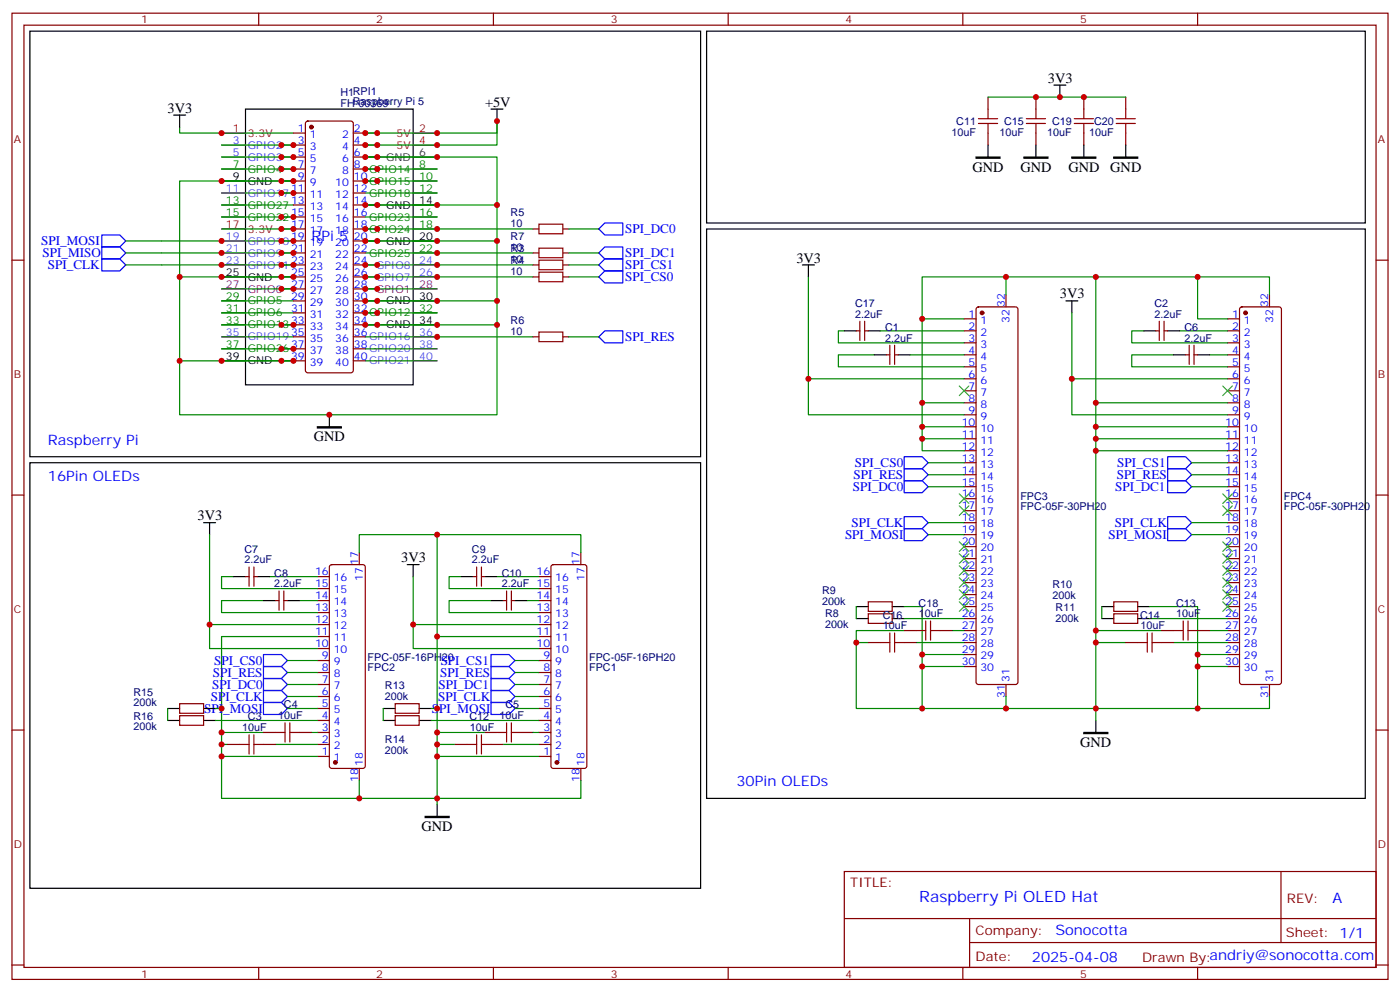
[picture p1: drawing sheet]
<svg xmlns="http://www.w3.org/2000/svg" width="412mm" height="292mm" viewBox="0 0 412 292" stroke-linecap="round" stroke-linejoin="round" font-family="sans-serif">
<g fill="none" stroke="#870000" stroke-width=".35">
<path d="M3.5 3.9h405.4v284.3h-405.4zM7.1 7.4h398.2v277.3h-398.2zM76.2 3.9v3.5M145.3 3.9v3.5M214.5 3.9v3.5M283.6 3.9v3.5M352.8 3.9v3.5M86.4 39.2h3.6M90.2 35.8l.5-.2h12.7l.5 .2 .2 .5v72.7l-.3 .5-.4 .2h-12.7l-.5-.2-.2-.5v-72.7zM104.1 39.2h3.5M291 28.6v3.5M291 39.2v3.5"/>
<path d="M305.2 28.6v3.5M305.2 39.2v3.5M319.3 28.6v3.5M319.3 39.2v3.5M331.6 28.6v3.5M331.6 39.2v3.5M86.4 42.7h3.6M86.4 46.2h3.6M86.4 49.7h3.6M86.4 53.3h3.6M86.4 56.8h3.6M104.1 42.7h3.5"/>
<path d="M104.1 46.2h3.5M104.1 49.7h3.5M104.1 53.3h3.5M104.1 56.8h3.5M3.5 76.6h3.6M86.4 60.3h3.6M86.4 63.9h3.6M86.4 67.4h3.6M86.4 78h3.6M86.4 70.9h3.6M86.4 74.4h3.6M104.1 60.3h3.5"/>
<path d="M104.1 63.9h3.5M104.1 67.4h3.5M104.1 78h3.5M104.1 70.9h3.5M104.1 74.4h3.5M157 67.4h1.7M157 78h1.7M157 74.4h1.7M158.7 76.6h7.1v2.8h-7.1zM158.7 66h7.1v2.8h-7.1zM158.7 73h7.1v2.8h-7.1zM165.8 67.4h1.8"/>
<path d="M165.8 78h1.8M165.8 74.4h1.8M405.3 76.6h3.6M86.4 99.1h3.6M86.4 95.6h3.6M86.4 92.1h3.6M86.4 88.5h3.6M86.4 85h3.6M86.4 81.5h3.6M104.1 99.1h3.5M104.1 95.6h3.5M104.1 92.1h3.5"/>
<path d="M104.1 88.5h3.5M104.1 85h3.5M104.1 81.5h3.5M157 99.1h1.7M157 81.5h1.7M158.7 80.1h7.1v2.8h-7.1zM158.7 97.7h7.1v2.8h-7.1zM165.8 99.1h1.8M165.8 81.5h1.8M252.2 97.4h1.1M253.3 94.5v5.7M254.7 97.4h1.1"/>
<path d="M254.7 94.5v5.7M284 93.8h3.5M284 97.4h3.5M287.7 90.5l.5-.2h11l.5 .2 .2 .5v109.7l-.3 .5-.4 .2h-11l-.5-.2-.2-.5v-109.7zM296.3 86.8v3.5M340.4 97.4h1.1M341.5 94.5v5.7M342.9 97.4h1.1M342.9 94.5v5.7M361.6 93.8h3.5M361.6 97.4h3.5M365.4 90.5l.4-.2h11l.5 .2 .2 .5v109.7l-.3 .5-.4 .2h-11l-.5-.2-.2-.5v-109.7z"/>
<path d="M373.9 86.8v3.5M86.4 106.2h3.6M86.4 102.7h3.6M104.1 106.2h3.5M104.1 102.7h3.5M261.1 104.4h1M262.1 101.6v5.6M263.5 104.4h1.1M263.5 101.6v5.6M284 100.9h3.5M284 104.4h3.5M284 107.9h3.5"/>
<path d="M284 111.5h3.5M284 115h3.5M284 118.5h3.5M349.2 104.4h1.1M350.3 101.6v5.6M351.7 104.4h1.1M351.7 101.6v5.6M361.6 100.9h3.5M361.6 104.4h3.5M361.6 107.9h3.5M361.6 111.5h3.5M361.6 115h3.5"/>
<path d="M361.6 118.5h3.5M284 122.1h3.5M284 125.6h3.5M284 129.1h3.5M284 132.6h3.5M284 136.2h3.5M284 139.7h3.5M361.6 122.1h3.5M361.6 125.6h3.5M361.6 129.1h3.5M361.6 132.6h3.5M361.6 136.2h3.5"/>
<path d="M361.6 139.7h3.5M3.5 145.7h3.6M284 143.2h3.5M284 146.8h3.5M284 150.3h3.5M284 153.8h3.5M284 157.3h3.5M361.6 143.2h3.5M361.6 146.8h3.5M361.6 150.3h3.5M361.6 153.8h3.5M361.6 157.3h3.5"/>
<path d="M405.3 145.7h3.6M72.3 169.7h1.1M73.4 166.9v5.6M74.8 169.7h1M74.8 166.9v5.6M81.1 176.7h1.1M82.2 173.9v5.7M83.6 176.7h1.1M83.6 173.9v5.7M93.5 176.7h3.5M93.5 173.2h3.5M93.5 169.7h3.5"/>
<path d="M97.2 166.4l.5-.2h9.2l.5 .2 .2 .5v58.5l-.2 .5-.5 .2h-9.2l-.5-.2-.2-.5v-58.5zM105.8 162.6v3.6M139.3 169.7h1.1M140.4 166.9v5.6M141.8 169.7h1.1M141.8 166.9v5.6M148.2 176.7h1M149.2 173.9v5.7M150.6 176.7h1.1M150.6 173.9v5.7M158.7 176.7h3.6M158.7 173.2h3.6"/>
<path d="M158.7 169.7h3.6M162.5 166.4l.5-.2h9.2l.5 .2 .2 .5v58.5l-.3 .5-.4 .2h-9.2l-.5-.2-.2-.5v-58.5zM171.1 162.6v3.6M255.8 177.1h7v2.8h-7zM284 160.9h3.5M284 164.4h3.5M284 167.9h3.5M284 171.4h3.5M284 175h3.5M284 178.5h3.5M328.1 177.1h7v2.8h-7zM361.6 160.9h3.5"/>
<path d="M361.6 164.4h3.5M361.6 167.9h3.5M361.6 171.4h3.5M361.6 175h3.5M361.6 178.5h3.5M93.5 197.9h3.5M93.5 194.4h3.5M93.5 190.9h3.5M93.5 187.3h3.5M93.5 183.8h3.5M93.5 180.3h3.5M158.7 197.9h3.6"/>
<path d="M158.7 194.4h3.6M158.7 190.9h3.6M158.7 187.3h3.6M158.7 183.8h3.6M158.7 180.3h3.6M255.8 180.6h7v2.8h-7zM255.8 189.1h3.5M266.3 185.6h3.6M266.3 189.1h3.6M276.9 185.6h3.6M284 182h3.5M284 185.6h3.5"/>
<path d="M284 189.1h3.5M284 192.6h3.5M284 196.1h3.5M328.1 180.6h7v2.8h-7zM331.6 189.1h3.5M342.2 185.6h3.5M342.2 189.1h3.5M352.8 185.6h3.5M361.6 182h3.5M361.6 185.6h3.5M361.6 189.1h3.5M361.6 192.6h3.5"/>
<path d="M361.6 196.1h3.5M3.5 214.8h3.6M52.9 207.1h7.1v2.8h-7.1zM52.9 210.6h7.1v2.8h-7.1zM67 219.1h3.6M77.6 219.1h3.5M77.6 215.5h3.5M88.2 215.5h3.5M93.5 219.1h3.5M93.5 215.5h3.5M93.5 212h3.5M93.5 208.5h3.5"/>
<path d="M93.5 205h3.5M93.5 201.4h3.5M116.4 207.1h7.1v2.8h-7.1zM116.4 210.6h7.1v2.8h-7.1zM134.1 219.1h3.5M142.9 215.5h3.5M144.6 219.1h3.6M153.5 215.5h3.5M158.7 219.1h3.6M158.7 215.5h3.6M158.7 212h3.6M158.7 208.5h3.6"/>
<path d="M158.7 205h3.6M158.7 201.4h3.6M296.3 201.4v3.6M373.9 201.4v3.6M405.3 214.8h3.6M93.5 222.6h3.5M105.8 226.1v3.6M158.7 222.6h3.6M171.1 226.1v3.6M248.7 256.5h156.6v28.2h-156.6zM377.3 256.5v20.9M248.7 270.3h156.5"/>
<path d="M285.6 277.4h119.6M285.6 270.3v14.1M3.5 284h3.6M76.2 284.7v3.5M145.3 284.7v3.5M214.5 284.7v3.5M283.6 284.7v3.5M352.8 284.7v3.5M405.3 284h3.6"/>
</g>
<g fill="none" stroke="#000" stroke-width=".35">
<path d="M8.8 9.2h197.6v125.2h-197.6zM208.1 9.2h194.1v56.4h-194.1zM51.2 33.9h3.5M52.9 33.9v3.5M72.3 32.1h49.4v81.1h-49.4zM144.6 32.1h3.6M146.4 32.1v3.5M310.4 25h3.6M312.2 25v3.6M65.3 53.3h7M291 42.7v3.5M305.2 42.7v3.5"/>
<path d="M319.3 42.7v3.5M331.6 42.7v3.5M121.7 60.3h7.1M121.7 70.9h7.1M208.1 67.4h194.1v167.5h-194.1zM236.4 78h3.5M238.1 78v3.5M65.3 81.5h7M121.7 88.5h7.1M121.7 95.6h7.1M248.7 97.4h3.5M255.8 97.4h3.5"/>
<path d="M314 88.5h3.5M315.7 88.5v3.6M336.9 97.4h3.5M344 97.4h3.5M65.3 106.2h7M257.5 104.4h3.6M264.6 104.4h3.5M345.7 104.4h3.5M352.8 104.4h3.5M8.8 136.2h197.6v125.2h-197.6zM97 122.1v3.5M60 153.8h3.5"/>
<path d="M61.7 153.8v3.5M68.8 169.7h3.5M75.8 169.7h3.6M77.6 176.7h3.5M84.7 176.7h3.5M119.9 166.2h3.6M121.7 166.2v3.5M135.8 169.7h3.5M142.9 169.7h3.5M144.6 176.7h3.6M151.7 176.7h3.5M252.2 178.5h3.6"/>
<path d="M262.8 178.5h3.5M324.6 178.5h3.5M335.1 178.5h3.6M252.2 182h3.6M262.8 182h3.5M324.6 182h3.5M335.1 182h3.6M49.4 208.5h3.5M49.4 212h3.5M60 208.5h3.5M60 212h3.5M112.9 208.5h3.5"/>
<path d="M112.9 212h3.5M123.5 208.5h3.5M123.5 212h3.5M322.8 212v3.5M128.8 236.7v3.5"/>
</g>
<path d="M65.3 39.2h7M121.7 39.2h7.1M121.7 42.7h7.1M65.3 67.4h7" fill="none" stroke="#f00" stroke-width=".35"/>
<path d="M65.3 42.7h7M65.3 46.2h7" fill="none" stroke="#06c" stroke-width=".35"/>
<path d="M121.7 46.2h7.1" fill="none" stroke="#333" stroke-width=".35"/>
<g fill="none" stroke="#060" stroke-width=".35">
<path d="M65.3 49.7h7M121.7 49.7h7.1M121.7 53.3h7.1M121.7 56.8h7.1M65.3 60.3h7M65.3 63.9h7M121.7 63.9h7.1M121.7 67.4h7.1M121.7 74.4h7.1M65.3 88.5h7M65.3 92.1h7M65.3 95.6h7"/>
<path d="M121.7 92.1h7.1M65.3 102.7h7"/>
</g>
<path d="M65.3 56.8h7M65.3 70.9h7M65.3 74.4h7M65.3 78h7M121.7 78h7.1M65.3 99.1h7M121.7 81.5h7.1M121.7 99.1h7.1M121.7 102.7h7.1M121.7 106.2h7.1" fill="none" stroke="#90f" stroke-width=".35"/>
<path d="M65.3 85h7M121.7 85h7.1" fill="none" stroke="#609" stroke-width=".35"/>
<g fill="none" stroke="#008700" stroke-width=".35">
<path d="M52.9 37.4v1.8h33.5M107.6 39.2h38.8v-3.6v7.1h-38.8M291 28.6h40.6M65.3 53.3h21.1h-33.5v28.2h33.5h-21.1M65.3 56.8h21.1M65.3 49.7h21.1M65.3 46.2h21.1M65.3 42.7h21.1M107.6 56.8h21.2M107.6 53.3h21.2M107.6 49.7h21.2M128.8 46.2h-21.2h38.8v14.1"/>
<path d="M37 70.9h49.4h-3.5M37 74.4h49.4h-3.5M37 78h49.4h-3.5M65.3 60.3h21.1M65.3 67.4h21.1M65.3 63.9h21.1M107.6 74.4h49.4M107.6 63.9h21.2M107.6 78h49.4M111.1 67.4h-3.5h49.4M128.8 70.9h-21.2h38.8v17.6M128.8 60.3h-21.2h38.8v10.6"/>
<path d="M167.6 67.4h8.8M167.6 78h8.8M167.6 74.4h8.8M52.9 81.5v24.7h33.5h-21.1M65.3 99.1h21.1M65.3 92.1h21.1M65.3 88.5h21.1M65.3 95.6h21.1M65.3 85h21.1M107.6 85h21.2M107.6 81.5h49.4M107.6 92.1h21.2"/>
<path d="M107.6 99.1h49.4M128.8 95.6h-21.2h38.8v26.5h-93.5v-15.9M128.8 88.5h-21.2h38.8v7.1M167.6 81.5h8.8M167.6 99.1h8.8M238.1 81.5v30h45.9M248.7 97.4h-1.8v3.5h37.1M259.3 97.4h24.7M271.6 93.8v24.7h12.4M296.3 86.8v-5.3h77.6v5.3M296.3 81.5h-24.7v12.3h12.4M315.7 92.1v19.4h45.9"/>
<path d="M322.8 81.5v130.5M336.9 97.4h-3.5v3.5h28.2M347.5 97.4h14.1M352.8 81.5v12.3h8.8M65.3 102.7h21.1M107.6 102.7h21.2M107.6 106.2h21.2M238.1 111.5v10.6h45.9M257.5 104.4h-10.6v3.5h37.1M268.1 104.4h15.9M271.6 118.5v7.1h12.4M315.7 111.5v10.6h45.9"/>
<path d="M322.8 118.5h38.8M345.7 104.4h-12.3v3.5h28.2M356.3 104.4h5.3M271.6 125.6v3.5h12.4M271.6 129.1v3.5h12.4M273.4 136.2h10.6M273.4 139.7h10.6M322.8 125.6h38.8M322.8 129.1h38.8M322.8 132.6h38.8M351 136.2h10.6M351 139.7h10.6"/>
<path d="M61.7 157.3v26.5h31.8M128.8 157.3v79.4M273.4 143.2h10.6M273.4 153.8h10.6M273.4 157.3h10.6M351 143.2h10.6M351 153.8h10.6M351 157.3h10.6M68.8 169.7h-3.5v3.5h28.2M77.6 176.7h-12.3v3.6h28.2M79.4 169.7h14.1M88.2 176.7h5.3"/>
<path d="M105.8 162.6v-5.3h65.3v5.3M121.7 169.7v14.1h37M135.8 169.7h-3.5v3.5h26.4M144.6 176.7h-12.3v3.6h26.4M146.4 169.7h12.3M155.2 176.7h3.5M252.2 178.5v3.5M266.3 178.5h5.3v14.1M324.6 178.5v3.5M338.7 178.5h14.1v14.1M61.7 183.8v7.1h31.8M84.7 194.4h8.8"/>
<path d="M84.7 197.9h8.8M93.5 187.3h-28.2v47.6h40.5M121.7 183.8v7.1h37M128.8 187.3h29.9M151.7 194.4h7M151.7 197.9h7M255.8 189.1h-3.6v19.4h19.4M266.3 185.6h-14.1v3.5M266.3 182h17.7M269.9 189.1h14.1M280.5 185.6h3.5M284 196.1h-12.4v12.4h24.7"/>
<path d="M284 192.6h-12.4v3.5M322.8 189.1h8.8M322.8 185.6h19.4M338.7 182h22.9M345.7 189.1h15.9M356.3 185.6h5.3M361.6 196.1h-8.8v12.4M361.6 192.6h-8.8v3.5M49.4 208.5v3.5M63.5 208.5h1.8M63.5 212h30M65.3 219.1h1.7"/>
<path d="M65.3 215.5h12.3M81.1 219.1h12.4M84.7 201.4h8.8M84.7 208.5h8.8M84.7 205h8.8M91.7 215.5h1.8M112.9 208.5v3.5M127 208.5h1.8M127 212h31.7M128.8 219.1h5.3M128.8 215.5h14.1M148.2 219.1h10.5"/>
<path d="M151.7 201.4h7M151.7 208.5h7M151.7 205h7M157 215.5h1.7M296.3 205v3.5h77.6v-3.5M65.3 222.6h28.2M105.8 229.7v5.2h65.3v-5.2M128.8 222.6h29.9"/>
</g>
<path d="M287.5 46.2h7.1v.4h-7.1zM301.6 46.2h7.1v.4h-7.1zM315.7 46.2h7.1v.4h-7.1zM328.1 46.2h7v.4h-7zM93.5 125.6h7v.3h-7zM319.3 215.5h7v.4h-7zM125.2 240.2h7.1v.4h-7.1z" fill="#000" stroke="#000" stroke-width=".35"/>
<g fill="#870000" stroke="#870000" stroke-width=".35">
<circle cx="91.7" cy="37.4" r=".53"/>
<circle cx="164" cy="224.4" r=".53"/>
<circle cx="98.8" cy="224.4" r=".53"/>
<circle cx="289.3" cy="92.1" r=".53"/>
<circle cx="366.9" cy="92.1" r=".53"/>
</g>
<g fill="none" stroke="#00f" stroke-width=".35">
<path d="M30 69.1h5.3l1.7 1.8-1.7 1.8h-5.3zM30 72.7h5.3l1.7 1.7-1.7 1.8h-5.3zM30 76.2h5.3l1.7 1.8-1.7 1.7h-5.3zM176.4 67.4l1.8-1.8h5.2v3.5h-5.2zM176.4 78l1.8-1.8h5.2v3.5h-5.2zM176.4 74.4l1.8-1.7h5.2v3.5h-5.2zM178.2 79.7h5.2v3.6h-5.2l-1.8-1.8zM178.2 97.4h5.2v3.5h-5.2l-1.8-1.8zM266.3 134.4h5.3l1.8 1.8-1.8 1.7h-5.3zM266.3 137.9h5.3l1.8 1.8-1.8 1.8h-5.3zM344 134.4h5.2l1.8 1.8-1.8 1.7h-5.2zM344 137.9h5.2l1.8 1.8-1.8 1.8h-5.2z"/>
<path d="M266.3 141.5h5.3l1.8 1.7-1.8 1.8h-5.3zM266.3 152h5.3l1.8 1.8-1.8 1.8h-5.3zM266.3 155.6h5.3l1.8 1.7-1.8 1.8h-5.3zM344 141.5h5.2l1.8 1.7-1.8 1.8h-5.2zM344 152h5.2l1.8 1.8-1.8 1.8h-5.2zM344 155.6h5.2l1.8 1.7-1.8 1.8h-5.2zM77.6 192.6h5.3l1.8 1.8-1.8 1.7h-5.3zM77.6 196.1h5.3l1.8 1.8-1.8 1.8h-5.3zM77.6 199.7h5.3l1.8 1.7-1.8 1.8h-5.3zM144.6 192.6h5.3l1.8 1.8-1.8 1.7h-5.3zM144.6 196.1h5.3l1.8 1.8-1.8 1.8h-5.3zM144.6 199.7h5.3l1.8 1.7-1.8 1.8h-5.3z"/>
<path d="M77.6 203.2h5.3l1.8 1.8-1.8 1.7h-5.3zM77.6 206.7h5.3l1.8 1.8-1.8 1.8h-5.3zM144.6 203.2h5.3l1.8 1.8-1.8 1.7h-5.3zM144.6 206.7h5.3l1.8 1.8-1.8 1.8h-5.3z"/>
</g>
<g fill="none" stroke="#3c3" stroke-width=".35">
<path d="M282.6 113.6l2.8 2.8M285.4 113.6l-2.8 2.8M360.2 113.6l2.8 2.8M363 113.6l-2.8 2.8M282.6 145.3l2.8 2.9M282.6 148.9l2.8 2.8M282.6 159.5l2.8 2.8M285.4 145.3l-2.8 2.9M285.4 148.9l-2.8 2.8M285.4 159.5l-2.8 2.8M360.2 145.3l2.8 2.9M360.2 148.9l2.8 2.8"/>
<path d="M360.2 159.5l2.8 2.8M363 145.3l-2.8 2.9M363 148.9l-2.8 2.8M363 159.5l-2.8 2.8M282.6 163l2.8 2.8M282.6 177.1l2.8 2.8M282.6 173.6l2.8 2.8M282.6 170l2.8 2.9M282.6 166.5l2.8 2.8M285.4 163l-2.8 2.8M285.4 177.1l-2.8 2.8M285.4 173.6l-2.8 2.8"/>
<path d="M285.4 170l-2.8 2.9M285.4 166.5l-2.8 2.8M360.2 163l2.8 2.8M360.2 166.5l2.8 2.8M360.2 170l2.8 2.9M360.2 173.6l2.8 2.8M360.2 177.1l2.8 2.8M363 163l-2.8 2.8M363 166.5l-2.8 2.8M363 170l-2.8 2.9M363 173.6l-2.8 2.8M363 177.1l-2.8 2.8"/>
</g>
<g fill="none" stroke="#a10000" stroke-width=".35">
<path d="M288.2 36.3h5.7M288.2 34.9h5.7M291 32.1v2.8M291 36.3v2.9M302.3 36.3h5.7M302.3 34.9h5.7M305.2 32.1v2.8M305.2 36.3v2.9M316.4 36.3h5.7M316.4 34.9h5.7M319.3 32.1v2.8M319.3 36.3v2.9"/>
<path d="M328.8 36.3h5.6M328.8 34.9h5.6M331.6 32.1v2.8M331.6 36.3v2.9M259.3 189.1h2.8M262.1 186.3v5.6M263.5 189.1h2.8M263.5 186.3v5.6M269.9 185.6h2.8M272.7 182.7v5.7M274.1 185.6h2.8M274.1 182.7v5.7"/>
<path d="M335.1 189.1h2.9M338 186.3v5.6M339.4 186.3v5.6M339.4 189.1h2.8M345.7 185.6h2.8M348.5 182.7v5.7M350 182.7v5.7M350 185.6h2.8M70.6 219.1h2.8M73.4 216.3v5.6M74.8 219.1h2.8M74.8 216.3v5.6"/>
<path d="M81.1 215.5h2.9M84 212.7v5.7M85.4 215.5h2.8M85.4 212.7v5.7M137.6 219.1h2.8M140.4 216.3v5.6M141.8 219.1h2.8M141.8 216.3v5.6M146.4 215.5h2.8M149.2 212.7v5.7M150.6 215.5h2.9M150.6 212.7v5.7"/>
</g>
<g fill="#c00">
<circle cx="128.8" cy="39.2" r=".88"/>
<circle cx="128.8" cy="42.7" r=".88"/>
<circle cx="111.1" cy="95.6" r=".88"/>
<circle cx="52.9" cy="106.2" r=".88"/>
<circle cx="128.8" cy="95.6" r=".88"/>
<circle cx="146.4" cy="95.6" r=".88"/>
<circle cx="97" cy="122.1" r=".88"/>
<circle cx="111.1" cy="88.5" r=".88"/>
<circle cx="128.8" cy="88.5" r=".88"/>
<circle cx="146.4" cy="88.5" r=".88"/>
<circle cx="111.1" cy="70.9" r=".88"/>
<circle cx="128.8" cy="70.9" r=".88"/>
<circle cx="146.4" cy="70.9" r=".88"/>
<circle cx="111.1" cy="60.3" r=".88"/>
<circle cx="128.8" cy="60.3" r=".88"/>
<circle cx="146.4" cy="60.3" r=".88"/>
<circle cx="111.1" cy="46.2" r=".88"/>
<circle cx="128.8" cy="46.2" r=".88"/>
<circle cx="82.9" cy="53.3" r=".88"/>
<circle cx="82.9" cy="81.5" r=".88"/>
<circle cx="65.3" cy="81.5" r=".88"/>
<circle cx="65.3" cy="53.3" r=".88"/>
<circle cx="52.9" cy="81.5" r=".88"/>
<circle cx="82.9" cy="106.2" r=".88"/>
<circle cx="65.3" cy="106.2" r=".88"/>
<circle cx="111.1" cy="81.5" r=".88"/>
<circle cx="82.9" cy="102.7" r=".88"/>
<circle cx="82.9" cy="95.6" r=".88"/>
<circle cx="82.9" cy="85" r=".88"/>
<circle cx="82.9" cy="78" r=".88"/>
<circle cx="82.9" cy="74.4" r=".88"/>
<circle cx="82.9" cy="70.9" r=".88"/>
<circle cx="82.9" cy="67.4" r=".88"/>
<circle cx="82.9" cy="63.9" r=".88"/>
<circle cx="82.9" cy="56.8" r=".88"/>
<circle cx="82.9" cy="49.7" r=".88"/>
<circle cx="82.9" cy="46.2" r=".88"/>
<circle cx="82.9" cy="42.7" r=".88"/>
<circle cx="111.1" cy="39.2" r=".88"/>
<circle cx="111.1" cy="42.7" r=".88"/>
<circle cx="111.1" cy="49.7" r=".88"/>
<circle cx="111.1" cy="53.3" r=".88"/>
<circle cx="111.1" cy="67.4" r=".88"/>
<circle cx="111.1" cy="85" r=".88"/>
<circle cx="111.1" cy="92.1" r=".88"/>
<circle cx="86.4" cy="106.2" r=".88"/>
<circle cx="86.4" cy="102.7" r=".88"/>
<circle cx="86.4" cy="95.6" r=".88"/>
<circle cx="86.4" cy="85" r=".88"/>
<circle cx="86.4" cy="81.5" r=".88"/>
<circle cx="86.4" cy="53.3" r=".88"/>
<circle cx="86.4" cy="78" r=".88"/>
<circle cx="86.4" cy="74.4" r=".88"/>
<circle cx="86.4" cy="70.9" r=".88"/>
<circle cx="86.4" cy="67.4" r=".88"/>
<circle cx="86.4" cy="63.9" r=".88"/>
<circle cx="86.4" cy="56.8" r=".88"/>
<circle cx="86.4" cy="49.7" r=".88"/>
<circle cx="86.4" cy="46.2" r=".88"/>
<circle cx="86.4" cy="42.7" r=".88"/>
<circle cx="107.6" cy="39.2" r=".88"/>
<circle cx="107.6" cy="42.7" r=".88"/>
<circle cx="107.6" cy="46.2" r=".88"/>
<circle cx="107.6" cy="49.7" r=".88"/>
<circle cx="107.6" cy="53.3" r=".88"/>
<circle cx="107.6" cy="60.3" r=".88"/>
<circle cx="107.6" cy="67.4" r=".88"/>
<circle cx="107.6" cy="70.9" r=".88"/>
<circle cx="107.6" cy="78" r=".88"/>
<circle cx="107.6" cy="81.5" r=".88"/>
<circle cx="107.6" cy="85" r=".88"/>
<circle cx="107.6" cy="88.5" r=".88"/>
<circle cx="107.6" cy="92.1" r=".88"/>
<circle cx="107.6" cy="95.6" r=".88"/>
<circle cx="111.1" cy="78" r=".88"/>
<circle cx="65.3" cy="70.9" r=".88"/>
<circle cx="65.3" cy="74.4" r=".88"/>
<circle cx="65.3" cy="78" r=".88"/>
<circle cx="128.8" cy="78" r=".88"/>
<circle cx="128.8" cy="81.5" r=".88"/>
<circle cx="128.8" cy="74.4" r=".88"/>
<circle cx="128.8" cy="67.4" r=".88"/>
<circle cx="322.8" cy="81.5" r=".88"/>
<circle cx="296.3" cy="81.5" r=".88"/>
<circle cx="352.8" cy="81.5" r=".88"/>
<circle cx="322.8" cy="208.5" r=".88"/>
<circle cx="296.3" cy="208.5" r=".88"/>
<circle cx="352.8" cy="208.5" r=".88"/>
<circle cx="128.8" cy="234.9" r=".88"/>
<circle cx="128.8" cy="157.3" r=".88"/>
<circle cx="61.7" cy="183.8" r=".88"/>
<circle cx="105.8" cy="234.9" r=".88"/>
<circle cx="128.8" cy="187.3" r=".88"/>
<circle cx="238.1" cy="111.5" r=".88"/>
<circle cx="315.7" cy="111.5" r=".88"/>
<circle cx="322.8" cy="118.5" r=".88"/>
<circle cx="271.6" cy="93.8" r=".88"/>
<circle cx="65.3" cy="39.2" r=".88"/>
<circle cx="146.4" cy="35.6" r=".88"/>
<circle cx="271.6" cy="118.5" r=".88"/>
<circle cx="271.6" cy="125.6" r=".88"/>
<circle cx="271.6" cy="129.1" r=".88"/>
<circle cx="322.8" cy="125.6" r=".88"/>
<circle cx="322.8" cy="129.1" r=".88"/>
<circle cx="322.8" cy="132.6" r=".88"/>
<circle cx="65.3" cy="222.6" r=".88"/>
<circle cx="128.8" cy="222.6" r=".88"/>
<circle cx="65.3" cy="219.1" r=".88"/>
<circle cx="65.3" cy="215.5" r=".88"/>
<circle cx="128.8" cy="219.1" r=".88"/>
<circle cx="128.8" cy="215.5" r=".88"/>
<circle cx="271.6" cy="196.1" r=".88"/>
<circle cx="352.8" cy="196.1" r=".88"/>
<circle cx="322.8" cy="189.1" r=".88"/>
<circle cx="322.8" cy="185.6" r=".88"/>
<circle cx="271.6" cy="208.5" r=".88"/>
<circle cx="252.2" cy="189.1" r=".88"/>
<circle cx="352.8" cy="192.6" r=".88"/>
<circle cx="271.6" cy="192.6" r=".88"/>
<circle cx="128.8" cy="208.5" r=".88"/>
<circle cx="65.3" cy="208.5" r=".88"/>
<circle cx="121.7" cy="183.8" r=".88"/>
<circle cx="305.2" cy="28.6" r=".88"/>
<circle cx="319.3" cy="28.6" r=".88"/>
<circle cx="312.2" cy="28.6" r=".88"/>
<circle cx="128.8" cy="99.1" r=".88"/>
</g>
<text font-size="4.6" fill="#00f" x="270.8" y="265.5">Raspberry Pi OLED Hat</text>
<g font-size="4.2">
<text x="308.7" y="24.3">3V3</text>
<text x="49.4" y="33.2">3V3</text>
<text x="142.9" y="31.4">+5V</text>
<text x="286.5" y="50.5">GND</text>
<text x="300.6" y="50.5">GND</text>
<text x="314.7" y="50.5">GND</text>
<text x="327.1" y="50.5">GND</text>
<text x="234.6" y="77.3">3V3</text>
<text x="312.2" y="87.8">3V3</text>
<text x="92.4" y="129.9">GND</text>
<text x="58.2" y="153.1">3V3</text>
<text x="118.2" y="165.5">3V3</text>
<text x="318.2" y="219.9">GND</text>
<text x="124.2" y="244.6">GND</text>
</g>
<g font-size="4.2" fill="#00f">
<text x="91.7" y="70.9">RPi 5</text>
<text x="14.1" y="130.9">Raspberry Pi</text>
<text x="14.1" y="141.5">16Pin OLEDs</text>
<text x="217" y="231.4">30Pin OLEDs</text>
<text x="392.5" y="265.7">A</text>
<text x="310.9" y="275.3">Sonocotta</text>
<text x="304" y="283.1">2025-04-08</text>
</g>
<g font-size="3.9" fill="#00f">
<text x="184.1" y="68.6">SPI_DC0</text>
<text x="12.1" y="72.2">SPI_MOSI</text>
<text x="12.6" y="75.7">SPI_MISO</text>
<text x="184.1" y="75.6">SPI_DC1</text>
<text x="14.1" y="79.3">SPI_CLK</text>
<text x="184.1" y="79.2">SPI_CS1</text>
<text x="184.1" y="82.7">SPI_CS0</text>
<text x="184.2" y="100.4">SPI_RES</text>
<text x="251.8" y="137.5">SPI_CS0</text>
<text x="329.1" y="137.4">SPI_CS1</text>
<text x="251.4" y="140.9">SPI_RES</text>
<text x="329" y="140.9">SPI_RES</text>
<text x="251.2" y="144.6">SPI_DC0</text>
<text x="328.5" y="144.5">SPI_DC1</text>
<text x="250.8" y="155.1">SPI_CLK</text>
<text x="328.4" y="155.1">SPI_CLK</text>
<text x="248.9" y="158.7">SPI_MOSI</text>
<text x="326.5" y="158.7">SPI_MOSI</text>
<text x="63.1" y="195.7">SPI_CS0</text>
<text x="129.8" y="195.6">SPI_CS1</text>
<text x="62.5" y="202.8">SPI_DC0</text>
<text x="62.7" y="199.1">SPI_RES</text>
<text x="129.1" y="202.7">SPI_DC1</text>
<text x="129.7" y="199.1">SPI_RES</text>
<text x="60.2" y="209.8">SPI_MOSI</text>
<text x="62.1" y="206.2">SPI_CLK</text>
<text x="127.2" y="209.8">SPI_MOSI</text>
<text x="129.1" y="206.2">SPI_CLK</text>
</g>
<g font-size="3.9" fill="#800">
<text x="250.5" y="261.1">TITLE:</text>
<text x="379.1" y="265.7">REV:</text>
<text x="287.4" y="275.3">Company:</text>
<text x="378.7" y="275.9">Sheet: 1/1</text>
<text x="287.4" y="282.9">Date:</text>
<text x="336.4" y="283">Drawn By:andriy@sonocotta.com</text>
</g>
<g font-size="3.2" fill="#800">
<text x="41.6" y="6.9">1</text>
<text x="110.8" y="6.9">2</text>
<text x="179.9" y="6.9">3</text>
<text x="249.1" y="6.9">4</text>
<text x="318.2" y="6.9">5</text>
<text x="4.1" y="42">A</text>
<text x="405.9" y="42">A</text>
<text x="4.1" y="111.1">B</text>
<text x="405.9" y="111.1">B</text>
<text x="4.1" y="180.3">C</text>
<text x="405.9" y="180.3">C</text>
<text x="4.1" y="249.4">D</text>
<text x="405.9" y="249.4">D</text>
<text x="41.6" y="287.7">1</text>
<text x="110.8" y="287.7">2</text>
<text x="179.9" y="287.7">3</text>
<text x="249.1" y="287.7">4</text>
<text x="318.2" y="287.7">5</text>
</g>
<g font-size="3.2" fill="#000080">
<text x="100.3" y="28.3">H1RPI1</text>
<text x="100.3" y="31.5">FH-00369</text>
<text x="103.9" y="31">Raspberry Pi 5</text>
<text x="280.3" y="39.9">10uF</text>
<text x="281.7" y="36.8">C11</text>
<text x="294.4" y="39.9">10uF</text>
<text x="295.8" y="36.8">C15</text>
<text x="308.5" y="39.9">10uF</text>
<text x="309.9" y="36.8">C19</text>
<text x="320.8" y="39.9">10uF</text>
<text x="322.3" y="36.8">C20</text>
<text x="150.4" y="63.6">R5</text>
<text x="150.4" y="66.7">10</text>
<text x="150.4" y="70.6">R7</text>
<text x="150.4" y="77.3">10</text>
<text x="150.4" y="74.1">R3</text>
<text x="150.4" y="77.7">R4</text>
<text x="150.4" y="73.8">10</text>
<text x="150.4" y="80.8">10</text>
<text x="150.4" y="95.3">R6</text>
<text x="251.9" y="93.5">2.2uF</text>
<text x="251.9" y="90.3">C17</text>
<text x="340.1" y="93.5">2.2uF</text>
<text x="340.1" y="90.3">C2</text>
<text x="150.4" y="98.5">10</text>
<text x="260.7" y="100.5">2.2uF</text>
<text x="260.7" y="97.4">C1</text>
<text x="348.9" y="100.5">2.2uF</text>
<text x="348.9" y="97.4">C6</text>
<text x="300.6" y="150">FPC-05F-30PH20</text>
<text x="300.6" y="147">FPC3</text>
<text x="378.2" y="150">FPC-05F-30PH20</text>
<text x="378.2" y="147">FPC4</text>
<text x="72" y="165.8">2.2uF</text>
<text x="72" y="162.6">C7</text>
<text x="139" y="165.8">2.2uF</text>
<text x="139" y="162.6">C9</text>
<text x="80.8" y="172.9">2.2uF</text>
<text x="80.8" y="169.7">C8</text>
<text x="147.8" y="172.9">2.2uF 15</text>
<text x="147.8" y="169.7">C10</text>
<text x="310" y="173.2">R10</text>
<text x="242.1" y="177.9">200k</text>
<text x="242.1" y="174.7">R9</text>
<text x="270.6" y="178.5">C18</text>
<text x="310" y="176.4">200k</text>
<text x="310.9" y="179.9">R11</text>
<text x="346.4" y="178.6">C13</text>
<text x="243.1" y="184.7">200k</text>
<text x="243.1" y="181.4">R8</text>
<text x="260" y="182">C16</text>
<text x="260.1" y="185.2">10uF</text>
<text x="270.7" y="181.7">10uF</text>
<text x="310.9" y="183.1">200k</text>
<text x="335.9" y="182.1">C14</text>
<text x="335.9" y="185.2">10uF</text>
<text x="346.5" y="181.7">10uF</text>
<text x="108.3" y="194.4">FPC-05F-16PH20</text>
<text x="108.3" y="197.6">FPC2</text>
<text x="173.6" y="194.4">FPC-05F-16PH20</text>
<text x="173.6" y="197.6">FPC1</text>
<text x="113.4" y="202.9">R13</text>
<text x="39.3" y="207.9">200k</text>
<text x="39.3" y="204.7">R15</text>
<text x="83.6" y="208.5">C4</text>
<text x="113.4" y="206.1">200k</text>
<text x="148.9" y="208.5">C5</text>
<text x="39.3" y="215">200k</text>
<text x="39.3" y="211.7">R16</text>
<text x="71.3" y="215.2">10uF</text>
<text x="73" y="212">C3</text>
<text x="81.9" y="211.7">10uF</text>
<text x="138.3" y="212">C12</text>
<text x="138.4" y="215.2">10uF</text>
<text x="147.2" y="211.7">10uF</text>
<text x="113.4" y="222">200k</text>
<text x="113.4" y="218.8">R14</text>
</g>
<g font-size="3.2" fill="#f00">
<text x="68.5" y="38.8">1</text>
<text x="73" y="40.2">3.3V</text>
<text x="116.8" y="40.2">5V</text>
<text x="123.5" y="38.8">2</text>
<text x="116.8" y="43.7">5V</text>
<text x="123.5" y="42.3">4</text>
<text x="66.5" y="67">17</text>
<text x="73" y="68.4">3.3V</text>
</g>
<g font-size="3.2" fill="#00f">
<text x="87.8" y="38.8">1</text>
<text x="91.3" y="40.6">1</text>
<text x="100.7" y="40.6">2</text>
<text x="104.2" y="38.8">2</text>
<text x="87.8" y="42.3">3</text>
<text x="87.8" y="45.9">5</text>
<text x="91.3" y="44.1">3</text>
<text x="91.3" y="47.6">5</text>
<text x="100.7" y="47.6">6</text>
<text x="100.7" y="44.1">4</text>
<text x="104.2" y="45.9">6</text>
<text x="104.2" y="42.3">4</text>
<text x="87.8" y="49.4">7</text>
<text x="87.8" y="52.9">9</text>
<text x="91.3" y="51.2">7</text>
<text x="100.7" y="51.2">8</text>
<text x="104.2" y="52.9">10</text>
<text x="104.2" y="49.4">8</text>
<text x="85.7" y="56.4">11</text>
<text x="85.7" y="60">13</text>
<text x="91.3" y="54.7">9</text>
<text x="91.3" y="58.2">11</text>
<text x="98.7" y="58.2">12</text>
<text x="98.7" y="54.7">10</text>
<text x="104.2" y="60">14</text>
<text x="104.2" y="56.4">12</text>
<text x="85.7" y="63.5">15</text>
<text x="91.3" y="61.7">13</text>
<text x="91.3" y="65.3">15</text>
<text x="98.7" y="65.3">16</text>
<text x="98.7" y="61.7">14</text>
<text x="104.2" y="63.5">16</text>
<text x="85.7" y="67">17</text>
<text x="85.7" y="70.6">19</text>
<text x="91.3" y="68.8">17</text>
<text x="98.7" y="68.8">18</text>
<text x="104.2" y="70.6">20</text>
<text x="104.2" y="67">18</text>
<text x="85.7" y="74.1">21</text>
<text x="85.7" y="77.6">23</text>
<text x="91.3" y="72.3">19</text>
<text x="91.3" y="75.8">21</text>
<text x="98.7" y="75.8">22</text>
<text x="98.7" y="72.3">20</text>
<text x="104.2" y="77.6">24</text>
<text x="104.2" y="74.1">22</text>
<text x="85.7" y="81.1">25</text>
<text x="91.3" y="79.4">23</text>
<text x="91.3" y="82.9">25</text>
<text x="98.7" y="82.9">26</text>
<text x="98.7" y="79.4">24</text>
<text x="104.2" y="81.1">26</text>
<text x="85.7" y="84.7">27</text>
<text x="85.7" y="88.2">29</text>
<text x="91.3" y="86.4">27</text>
<text x="91.3" y="90">29</text>
<text x="98.7" y="90">30</text>
<text x="98.7" y="86.4">28</text>
<text x="104.2" y="88.2">30</text>
<text x="104.2" y="84.7">28</text>
<text x="85.7" y="91.7">31</text>
<text x="85.7" y="95.2">33</text>
<text x="91.3" y="93.5">31</text>
<text x="98.7" y="93.5">32</text>
<text x="104.2" y="95.2">34</text>
<text x="104.2" y="91.7">32</text>
<text x="285.3" y="93.5">1</text>
<text x="288.8" y="95.2">1</text>
<text x="296" y="90.3" transform="rotate(-90 296 90.3)">32</text>
<text x="297.4" y="95" transform="rotate(-90 297.4 95)">32</text>
<text x="362.9" y="93.5">1</text>
<text x="366.4" y="95.2">1</text>
<text x="373.6" y="90.3" transform="rotate(-90 373.6 90.3)">32</text>
<text x="375" y="95" transform="rotate(-90 375 95)">32</text>
<text x="85.7" y="98.8">35</text>
<text x="91.3" y="97">33</text>
<text x="91.3" y="100.5">35</text>
<text x="98.7" y="100.5">36</text>
<text x="98.7" y="97">34</text>
<text x="104.2" y="98.8">36</text>
<text x="285.3" y="97">2</text>
<text x="285.3" y="100.5">3</text>
<text x="288.8" y="98.8">2</text>
<text x="362.9" y="97">2</text>
<text x="362.9" y="100.5">3</text>
<text x="366.4" y="98.8">2</text>
<text x="85.7" y="102.3">37</text>
<text x="85.7" y="105.8">39</text>
<text x="91.3" y="104.1">37</text>
<text x="91.3" y="107.6">39</text>
<text x="98.7" y="107.6">40</text>
<text x="98.7" y="104.1">38</text>
<text x="104.2" y="105.8">40</text>
<text x="104.2" y="102.3">38</text>
<text x="285.3" y="104.1">4</text>
<text x="285.3" y="107.6">5</text>
<text x="288.8" y="102.3">3</text>
<text x="288.8" y="105.8">4</text>
<text x="362.9" y="104.1">4</text>
<text x="362.9" y="107.6">5</text>
<text x="366.4" y="102.3">3</text>
<text x="366.4" y="105.8">4</text>
<text x="285.3" y="111.1">6</text>
<text x="288.8" y="109.4">5</text>
<text x="288.8" y="112.9">6</text>
<text x="362.9" y="111.1">6</text>
<text x="366.4" y="109.4">5</text>
<text x="366.4" y="112.9">6</text>
<text x="285.3" y="114.7">7</text>
<text x="285.3" y="118.2">8</text>
<text x="288.8" y="116.4">7</text>
<text x="288.8" y="119.9">8</text>
<text x="362.9" y="114.7">7</text>
<text x="362.9" y="118.2">8</text>
<text x="366.4" y="116.4">7</text>
<text x="366.4" y="119.9">8</text>
<text x="283.3" y="125.2">10</text>
<text x="285.3" y="121.7">9</text>
<text x="288.8" y="123.5">9</text>
<text x="360.9" y="125.2">10</text>
<text x="362.9" y="121.7">9</text>
<text x="366.4" y="123.5">9</text>
<text x="283.3" y="128.8">11</text>
<text x="288.8" y="127">10</text>
<text x="288.8" y="130.5">11</text>
<text x="360.9" y="128.8">11</text>
<text x="366.4" y="127">10</text>
<text x="366.4" y="130.5">11</text>
<text x="283.3" y="132.3">12</text>
<text x="283.3" y="135.8">13</text>
<text x="288.8" y="134.1">12</text>
<text x="288.8" y="137.6">13</text>
<text x="360.9" y="132.3">12</text>
<text x="360.9" y="135.8">13</text>
<text x="366.4" y="134.1">12</text>
<text x="366.4" y="137.6">13</text>
<text x="283.3" y="139.3">14</text>
<text x="283.3" y="142.9">15</text>
<text x="288.8" y="141.1">14</text>
<text x="360.9" y="139.3">14</text>
<text x="360.9" y="142.9">15</text>
<text x="366.4" y="141.1">14</text>
<text x="283.3" y="146.4">16</text>
<text x="283.3" y="149.9">17</text>
<text x="288.8" y="144.6">15</text>
<text x="288.8" y="148.2">16</text>
<text x="360.9" y="146.4">16</text>
<text x="360.9" y="149.9">17</text>
<text x="366.4" y="144.6">15</text>
<text x="366.4" y="148.2">16</text>
<text x="283.3" y="153.5">18</text>
<text x="288.8" y="151.7">17</text>
<text x="288.8" y="155.2">18</text>
<text x="360.9" y="153.5">18</text>
<text x="366.4" y="151.7">17</text>
<text x="366.4" y="155.2">18</text>
<text x="283.3" y="157">19</text>
<text x="283.3" y="160.5">20</text>
<text x="288.8" y="158.8">19</text>
<text x="360.9" y="157">19</text>
<text x="360.9" y="160.5">20</text>
<text x="366.4" y="158.8">19</text>
<text x="105.5" y="166.2" transform="rotate(-90 105.5 166.2)">17</text>
<text x="170.7" y="166.2" transform="rotate(-90 170.7 166.2)">17</text>
<text x="283.3" y="164">21</text>
<text x="283.3" y="167.6">22</text>
<text x="288.8" y="162.3">20</text>
<text x="288.8" y="165.8">21</text>
<text x="360.9" y="164">21</text>
<text x="360.9" y="167.6">22</text>
<text x="366.4" y="162.3">20</text>
<text x="366.4" y="165.8">21</text>
<text x="92.8" y="172.9">15</text>
<text x="92.8" y="169.3">16</text>
<text x="98.3" y="171.1">16</text>
<text x="106.9" y="170.9" transform="rotate(-90 106.9 170.9)">17</text>
<text x="158.1" y="169.3">16</text>
<text x="163.6" y="171.1">16</text>
<text x="172.2" y="170.9" transform="rotate(-90 172.2 170.9)">17</text>
<text x="283.3" y="171.1">23</text>
<text x="288.8" y="169.3">22</text>
<text x="288.8" y="172.9">23</text>
<text x="360.9" y="171.1">23</text>
<text x="366.4" y="169.3">22</text>
<text x="366.4" y="172.9">23</text>
<text x="92.8" y="179.9">13</text>
<text x="92.8" y="176.4">14</text>
<text x="98.3" y="178.2">14</text>
<text x="98.3" y="174.6">15</text>
<text x="158.1" y="179.9">13</text>
<text x="158.1" y="176.4">14</text>
<text x="163.6" y="178.2">14</text>
<text x="163.6" y="174.6">15</text>
<text x="283.3" y="174.6">24</text>
<text x="283.3" y="178.2">25</text>
<text x="288.8" y="176.4">24</text>
<text x="288.8" y="179.9">25</text>
<text x="360.9" y="174.6">24</text>
<text x="360.9" y="178.2">25</text>
<text x="366.4" y="176.4">24</text>
<text x="366.4" y="179.9">25</text>
<text x="92.8" y="183.4">12</text>
<text x="98.3" y="185.2">12</text>
<text x="98.3" y="181.7">13</text>
<text x="158.1" y="183.4">12</text>
<text x="163.6" y="185.2">12</text>
<text x="163.6" y="181.7">13</text>
<text x="283.3" y="181.7">26</text>
<text x="283.3" y="185.2">27</text>
<text x="288.8" y="183.4">26</text>
<text x="360.9" y="181.7">26</text>
<text x="360.9" y="185.2">27</text>
<text x="366.4" y="183.4">26</text>
<text x="92.8" y="190.5">10</text>
<text x="92.8" y="187">11</text>
<text x="98.3" y="188.7">11</text>
<text x="158.1" y="190.5">10</text>
<text x="158.1" y="187">11</text>
<text x="163.6" y="188.7">11</text>
<text x="283.3" y="188.7">28</text>
<text x="288.8" y="187">27</text>
<text x="288.8" y="190.5">28</text>
<text x="360.9" y="188.7">28</text>
<text x="366.4" y="187">27</text>
<text x="366.4" y="190.5">28</text>
<text x="94.8" y="197.6">8</text>
<text x="94.8" y="194">9</text>
<text x="98.3" y="195.8">9</text>
<text x="98.3" y="192.3">10</text>
<text x="160.1" y="197.6">8</text>
<text x="160.1" y="194">9</text>
<text x="163.6" y="195.8">9</text>
<text x="163.6" y="192.3">10</text>
<text x="283.3" y="192.3">29</text>
<text x="283.3" y="195.8">30</text>
<text x="288.8" y="194">29</text>
<text x="288.8" y="197.6">30</text>
<text x="360.9" y="192.3">29</text>
<text x="360.9" y="195.8">30</text>
<text x="366.4" y="194">29</text>
<text x="366.4" y="197.6">30</text>
<text x="94.8" y="201.1">7</text>
<text x="98.3" y="202.8">7</text>
<text x="98.3" y="199.3">8</text>
<text x="160.1" y="201.1">7</text>
<text x="163.6" y="202.8">7</text>
<text x="163.6" y="199.3">8</text>
<text x="297.4" y="200.7" transform="rotate(-90 297.4 200.7)">31</text>
<text x="375" y="200.7" transform="rotate(-90 375 200.7)">31</text>
<text x="94.8" y="208.1">5</text>
<text x="94.8" y="204.6">6</text>
<text x="98.3" y="209.9">5</text>
<text x="98.3" y="206.4">6</text>
<text x="160.1" y="208.1">5</text>
<text x="160.1" y="204.6">6</text>
<text x="163.6" y="209.9">5</text>
<text x="163.6" y="206.4">6</text>
<text x="296" y="205.5" transform="rotate(-90 296 205.5)">31</text>
<text x="373.6" y="205.5" transform="rotate(-90 373.6 205.5)">31</text>
<text x="94.8" y="215.2">3</text>
<text x="94.8" y="211.7">4</text>
<text x="98.3" y="213.4">4</text>
<text x="160.1" y="215.2">3</text>
<text x="160.1" y="211.7">4</text>
<text x="163.6" y="213.4">4</text>
<text x="94.8" y="218.7">2</text>
<text x="98.3" y="220.5">2</text>
<text x="98.3" y="217">3</text>
<text x="160.1" y="218.7">2</text>
<text x="163.6" y="220.5">2</text>
<text x="163.6" y="217">3</text>
<text x="94.8" y="222.2">1</text>
<text x="98.3" y="224">1</text>
<text x="106.9" y="225.4" transform="rotate(-90 106.9 225.4)">18</text>
<text x="160.1" y="222.2">1</text>
<text x="163.6" y="224">1</text>
<text x="172.2" y="225.4" transform="rotate(-90 172.2 225.4)">18</text>
<text x="105.5" y="230.2" transform="rotate(-90 105.5 230.2)">18</text>
<text x="170.7" y="230.2" transform="rotate(-90 170.7 230.2)">18</text>
</g>
<g font-size="3.2" fill="#06c">
<text x="68.5" y="42.3">3</text>
<text x="68.5" y="45.9">5</text>
<text x="73" y="43.7">GPIO2</text>
<text x="73" y="47.3">GPIO3</text>
</g>
<g font-size="3.2" fill="#333">
<text x="113.7" y="47.3">GND</text>
<text x="123.5" y="45.9">6</text>
</g>
<g font-size="3.2" fill="#060">
<text x="68.5" y="49.4">7</text>
<text x="73" y="50.8">GPIO4</text>
<text x="108.8" y="50.8">GPIO14</text>
<text x="123.5" y="49.4">8</text>
<text x="123.5" y="52.9">10</text>
<text x="66.5" y="60">13</text>
<text x="108.8" y="54.3">GPIO15</text>
<text x="108.8" y="57.9">GPIO18</text>
<text x="123.5" y="56.4">12</text>
<text x="66.5" y="63.5">15</text>
<text x="73" y="61.4">GPIO27</text>
<text x="73" y="64.9">GPIO22</text>
<text x="108.8" y="64.9">GPIO23</text>
<text x="123.5" y="63.5">16</text>
<text x="108.8" y="68.4">GPIO24</text>
<text x="123.5" y="67">18</text>
<text x="108.8" y="75.5">GPIO25</text>
<text x="123.5" y="74.1">22</text>
<text x="66.5" y="88.2">29</text>
<text x="73" y="89.6">GPIO5</text>
<text x="66.5" y="91.7">31</text>
<text x="66.5" y="95.2">33</text>
<text x="73" y="93.1">GPIO6</text>
<text x="108.8" y="93.1">GPIO12</text>
<text x="123.5" y="91.7">32</text>
<text x="73" y="96.7">GPIO13</text>
<text x="66.5" y="102.3">37</text>
<text x="73" y="103.7">GPIO26</text>
</g>
<g font-size="3.2">
<text x="68.5" y="52.9">9</text>
<text x="73" y="54.3">GND</text>
<text x="123.5" y="60">14</text>
<text x="113.7" y="61.4">GND</text>
<text x="113.7" y="72">GND</text>
<text x="123.5" y="70.6">20</text>
<text x="66.5" y="81.1">25</text>
<text x="73" y="82.5">GND</text>
<text x="113.7" y="89.6">GND</text>
<text x="123.5" y="88.2">30</text>
<text x="123.5" y="95.2">34</text>
<text x="113.7" y="96.7">GND</text>
<text x="66.5" y="105.8">39</text>
<text x="73" y="107.2">GND</text>
</g>
<g font-size="3.2" fill="#90f">
<text x="66.5" y="56.4">11</text>
<text x="73" y="57.9">GPIO17</text>
<text x="66.5" y="70.6">19</text>
<text x="73" y="72">GPIO10</text>
<text x="66.5" y="74.1">21</text>
<text x="66.5" y="77.6">23</text>
<text x="73" y="75.5">GPIO9</text>
<text x="123.5" y="77.6">24</text>
<text x="73" y="79">GPIO11</text>
<text x="110.8" y="79">GPIO8</text>
<text x="110.8" y="82.5">GPIO7</text>
<text x="123.5" y="81.1">26</text>
<text x="66.5" y="98.8">35</text>
<text x="73" y="100.2">GPIO19</text>
<text x="108.8" y="100.2">GPIO16</text>
<text x="123.5" y="98.8">36</text>
<text x="108.8" y="103.7">GPIO20</text>
<text x="108.8" y="107.2">GPIO21</text>
<text x="123.5" y="102.3">38</text>
<text x="123.5" y="105.8">40</text>
</g>
<g font-size="3.2" fill="#609">
<text x="66.5" y="84.7">27</text>
<text x="73" y="86.1">GPIO0</text>
<text x="110.8" y="86.1">GPIO1</text>
<text x="123.5" y="84.7">28</text>
</g>
</svg>
